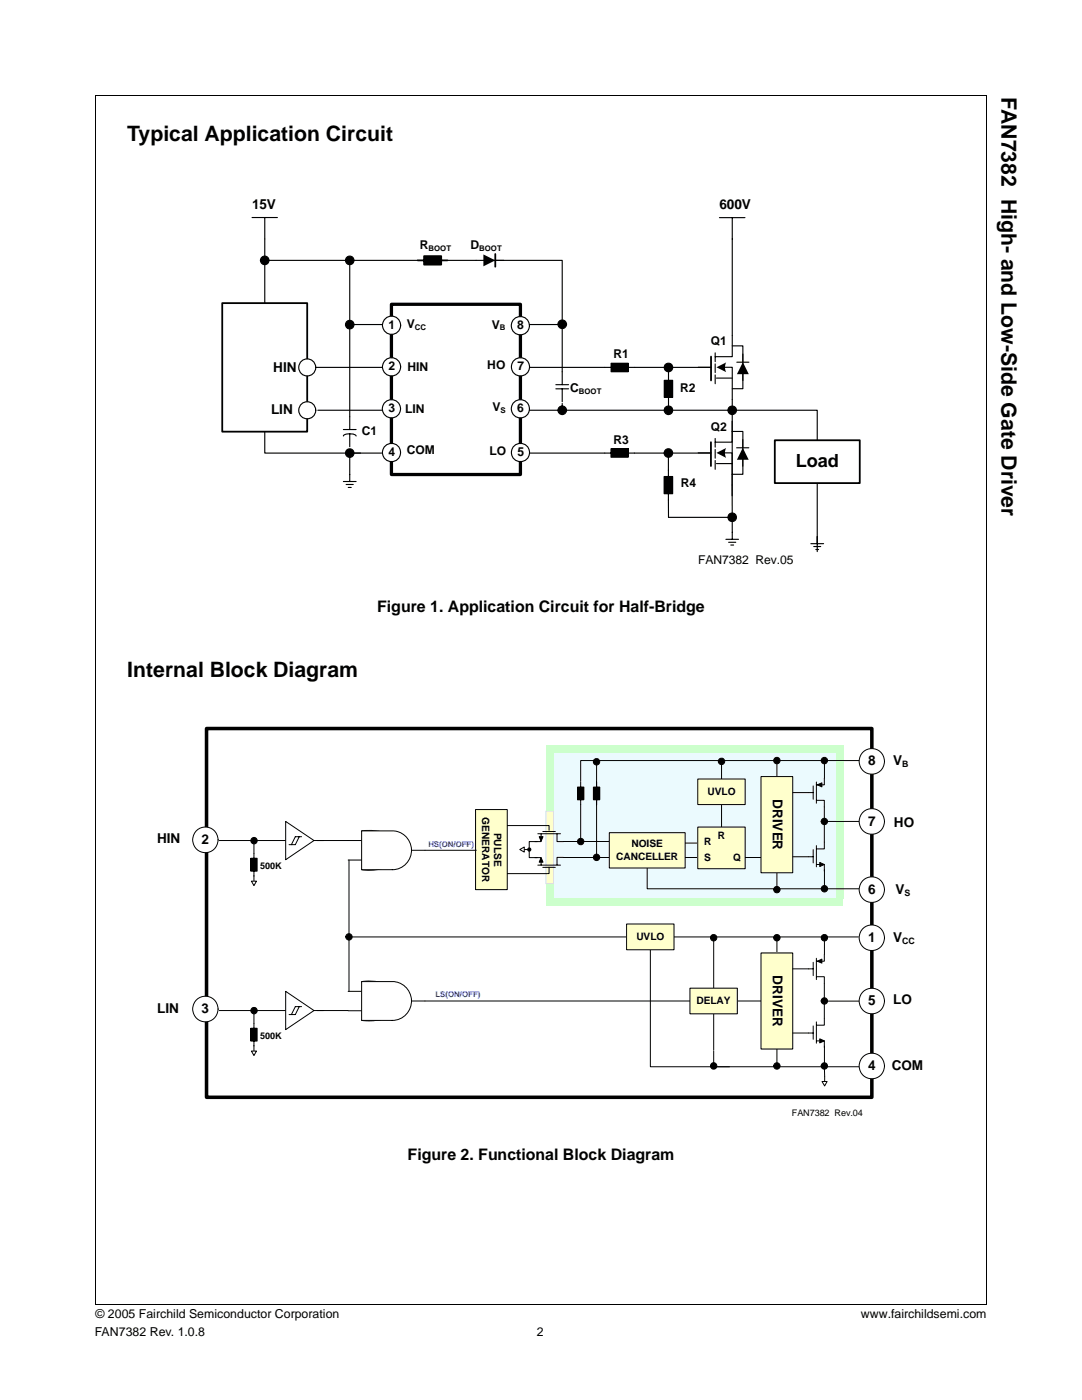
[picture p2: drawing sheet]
<svg xmlns="http://www.w3.org/2000/svg" width="216mm" height="279mm" viewBox="0 0 216 279" stroke-linecap="round" stroke-linejoin="round" font-family="sans-serif">
<path d="M19 19v241.3M19 19.1h177.9M196.8 19.1v241.3M19 260.3h177.8" fill="none" stroke="#000" stroke-width=".2"/>
<g fill="#fff">
<path d="M43.6 38.9h128.7v74.7h-128.7z"/>
<path d="M44.3 60.5h17v25.6h-17z"/>
</g>
<path d="M83.4 52h1.2M84.6 51.1h3.4v1.7h-3.4zM88 52h1.3M98.8 50.7v2.5M44.3 60.5h17v25.6h-17zM141.9 71.2v4.7" fill="none" stroke="#000" stroke-width=".36"/>
<g fill="none" stroke="#000" stroke-width=".23">
<path d="M50.3 43.4h5.1M52.8 52h30.6M52.8 43.4v4.3M89.3 52h7.5M96.7 52h15.5v24.8M98.8 52h1.7M103.9 73.3h18M110.9 76.8h2.6M110.9 77.6h2.6M112.2 77.6v2.6M121.9 72.5h3.4v1.7h-3.4zM125.3 73.3h16.6"/>
<path d="M132.5 75.9h1.7v3.4h-1.7zM133.4 73.3v2.6M133.4 79.3v2.6M139.3 73.3h2.6M142.7 70.4v1.8M142.7 72.6v1.8M142.7 74.8v1.8M143 75.5h3.1M144.4 73.3h1.7v6.4M146.1 67v4.2h-3.4M146.1 69h2.1v8.6h-2.1M147 72.3h2.4"/>
<path d="M148.2 70.7v1.6M148.2 74.4v1.5M63.4 81.9h12.8M68.5 96.1h2.6M69.1 96.7h1.4M69.5 97.3h.6M71.9 90.4h-2.1v5.7M111.5 81.4a.86 .86 0 0 1 1.3-.1 .86 .86 0 0 1-.1 1.3 .85 .85 0 0 1-1.1-.1 .85 .85 0 0 1-.1-1.1zM112.2 80.5v1.4"/>
<circle cx="52.8" cy="52" r=".86"/>
<circle cx="112.2" cy="64.7" r=".84"/>
<circle cx="133.4" cy="73.3" r=".85"/>
<circle cx="133.4" cy="81.9" r=".84"/>
</g>
<g fill="#000">
<path d="M96.5 50.8l2.3 1.2-2.3 1.1zM148.2 72.3l1.2 2.4h-2.4z"/>
<path d="M143 73.3l1.9-1a2.05 2.05 0 0 0 0 2z" fill-rule="evenodd"/>
<path d="M111.5 81.4a.86 .86 0 0 1 1.3-.1 .86 .86 0 0 1-.1 1.3 .85 .85 0 0 1-1.1-.1 .85 .85 0 0 1-.1-1.1z" fill-rule="evenodd"/>
<circle cx="52.8" cy="52" r=".86"/>
<circle cx="112.2" cy="64.7" r=".84"/>
<circle cx="133.4" cy="73.3" r=".85"/>
<circle cx="133.4" cy="81.9" r=".84"/>
</g>
<path d="M84.6 51.1h3.4v1.7h-3.4zM121.9 72.5h3.4v1.7h-3.4zM132.5 75.9h1.7v3.4h-1.7z" fill="#000"/>
<path d="M78.1 60.7h25.7v34h-25.7z" fill="#fff"/>
<path d="M78.1 60.7h25.7v34h-25.7z" fill="none" stroke="#000" stroke-width=".65"/>
<circle cx="78.1" cy="64.9" r="1.82" fill="#fff"/>
<circle cx="78.1" cy="64.9" r="1.82" fill="none" stroke="#000" stroke-width=".23"/>
<circle cx="78.1" cy="73.2" r="1.82" fill="#fff"/>
<circle cx="78.1" cy="73.2" r="1.82" fill="none" stroke="#000" stroke-width=".23"/>
<circle cx="103.8" cy="90.3" r="1.82" fill="#fff"/>
<circle cx="103.8" cy="90.3" r="1.82" fill="none" stroke="#000" stroke-width=".23"/>
<circle cx="103.8" cy="81.6" r="1.82" fill="#fff"/>
<circle cx="103.8" cy="81.6" r="1.82" fill="none" stroke="#000" stroke-width=".23"/>
<circle cx="103.8" cy="65" r="1.82" fill="#fff"/>
<circle cx="103.8" cy="65" r="1.82" fill="none" stroke="#000" stroke-width=".23"/>
<circle cx="78.1" cy="81.6" r="1.82" fill="#fff"/>
<circle cx="78.1" cy="81.6" r="1.82" fill="none" stroke="#000" stroke-width=".23"/>
<circle cx="78.1" cy="90.3" r="1.81" fill="#fff"/>
<circle cx="78.1" cy="90.3" r="1.81" fill="none" stroke="#000" stroke-width=".23"/>
<circle cx="103.8" cy="73.2" r="1.82" fill="#fff"/>
<g fill="none" stroke="#000" stroke-width=".23">
<path d="M52.8 47.7v12.8M143.6 43.4h5.1M146.1 43.4v23.6M105.6 64.8h6.6M146.1 79.7v19.3M105.6 81.9h40.5M120.7 90.4h1.2M121.9 89.6h3.4v1.6h-3.4zM125.3 90.4h16.6M132.5 95.1h1.7v3.4h-1.7zM133.4 90.4v4.7M133.4 98.5v4.8h12.7"/>
<path d="M139.3 90.4h2.6M142.7 87.5v1.7M142.7 89.7v1.7M142.7 91.9v1.8M143 92.5h3.1M144.4 90.4h1.7v17.2M146.1 84.1v4.1h-3.4M146.1 86.1h2.1v8.6h-2.1M147 89.4h2.4M148.2 87.7v1.7M148.2 91.5v1.5M144.8 107.6h2.6"/>
<path d="M145.4 108.2h1.4M145.8 108.8h.6"/>
<circle cx="103.8" cy="73.2" r="1.82"/>
<circle cx="133.4" cy="90.4" r=".85"/>
<circle cx="146.1" cy="81.9" r=".84"/>
<circle cx="146.1" cy="103.2" r=".85"/>
</g>
<path d="M121.9 89.6h3.4v1.6h-3.4zM132.5 95.1h1.7v3.4h-1.7z" fill="#000"/>
<g fill="#000">
<path d="M148.2 89.4l1.2 2.4h-2.4z"/>
<path d="M143 90.4l1.9-1a2.14 2.14 0 0 0 0 2z" fill-rule="evenodd"/>
<circle cx="133.4" cy="90.4" r=".85"/>
<circle cx="146.1" cy="81.9" r=".84"/>
<circle cx="146.1" cy="103.2" r=".85"/>
</g>
<path d="M141.9 88.2v4.8" fill="none" stroke="#000" stroke-width=".36"/>
<circle cx="61.3" cy="81.9" r="1.71" fill="#fff"/>
<g fill="none" stroke="#000" stroke-width=".23">
<path d="M146.1 81.9h17v28.2M161.8 108.5h2.5M162.4 109.1h1.4M162.8 109.7h.5M163.1 107.1v1.4"/>
<circle cx="69.8" cy="52" r=".85"/>
<circle cx="61.3" cy="81.9" r="1.71"/>
</g>
<circle cx="69.8" cy="52" r=".85" fill="#000"/>
<path d="M154.6 87.9h17v8.5h-17z" fill="#fff"/>
<path d="M154.6 87.9h17v8.5h-17z" fill="none" stroke="#000" stroke-width=".36"/>
<path d="M62.8 73.3h13.5" fill="none" stroke="#000" stroke-width=".23"/>
<circle cx="61.3" cy="73.3" r="1.71" fill="#fff"/>
<g fill="none" stroke="#000" stroke-width=".23">
<path d="M69.8 52v33.7M69.1 64.3a.86 .86 0 0 1 1.2-.2 .86 .86 0 0 1 .2 1.2 .86 .86 0 0 1-1.2 .2l-.1-.1a.88 .88 0 0 1-.1-1.1zM69.8 64.8h6.5M52.8 86.1v4.3h23.3M68.5 87a1.82 1.82 0 0 1 2.6 0M68.5 85.7h2.6M69.8 86.6v2.6M105.7 90.4h15"/>
<circle cx="61.3" cy="73.3" r="1.71"/>
<circle cx="69.8" cy="90.4" r=".85"/>
</g>
<g fill="#000">
<path d="M69.1 64.3a.86 .86 0 0 1 1.2-.2 .86 .86 0 0 1 .2 1.2 .86 .86 0 0 1-1.2 .2l-.1-.1a.88 .88 0 0 1-.1-1.1z" fill-rule="evenodd"/>
<circle cx="69.8" cy="90.4" r=".85"/>
</g>
<g fill="#fff">
<path d="M30.9 144.4h156.4v79.1h-156.4z"/>
<path d="M41.2 145.4h132.8v73.6h-132.8z"/>
</g>
<path d="M41.2 145.4h132.8v73.6h-132.8z" fill="none" stroke="#000" stroke-width=".7"/>
<path d="M109.6 148.8h57.3v32h-57.3z" fill="#ebfafe"/>
<path d="M108.9 161.8h1.5v14.6h-1.5z" fill="#ffc"/>
<path d="M108.9 161.8h1.5v14.6h-1.5z" fill="none" stroke="#ccf" stroke-width=".2"/>
<g fill="#cfc">
<path d="M108.9 176.4h1.5v4.4h-1.5z"/>
<path d="M108.9 150.2h1.5v11.6h-1.5z"/>
<path d="M110.5 179.3h57.8v1.5h-57.8z"/>
<path d="M166.8 150.2h1.5v29.1h-1.5z"/>
<path d="M108.9 148.8h59.4v1.4h-59.4z"/>
</g>
<path d="M115.2 157.1h1.3v2.5h-1.3zM118.4 157.1h1.3v2.5h-1.3z" fill="#000"/>
<path d="M115.2 157.1h1.3v2.5h-1.3zM115.9 156.1v1M115.9 159.6v1M118.4 157.1h1.3v2.5h-1.3zM119 152v19.1M144 152v13.1M172.1 151.8h-56.2v4.2M129.1 172.9v4.5h42.3M136.1 171.1h3.1M136.2 168.3h3M148.7 171.1h6.3" fill="none" stroke="#000" stroke-width=".2"/>
<path d="M139.2 155.5h9.5v5.1h-9.5z" fill="#ffc"/>
<g fill="none" stroke="#000" stroke-width=".2">
<path d="M139.2 155.5h9.5v5.1h-9.5zM155 151.8v25.7"/>
<circle cx="119" cy="152" r=".63"/>
<circle cx="144" cy="151.9" r=".63"/>
<circle cx="155" cy="151.8" r=".64"/>
<circle cx="155" cy="177.5" r=".63"/>
</g>
<g fill="#000">
<circle cx="119" cy="152" r=".63"/>
<circle cx="144" cy="151.9" r=".63"/>
<circle cx="155" cy="151.8" r=".64"/>
<circle cx="155" cy="177.5" r=".63"/>
</g>
<path d="M151.8 155h6.4v19.2h-6.4z" fill="#ffc"/>
<path d="M151.8 155h6.4v19.2h-6.4zM104.6 169.5h1M107.2 168h-1.6v3.2h1.6M112.4 167.9h9.8" fill="none" stroke="#000" stroke-width=".2"/>
<path d="M103.7 169.5l.9-.5v1.1z" fill="#fff"/>
<g fill="none" stroke="#000" stroke-width=".2">
<path d="M100.1 164.8h9.5v.9M103.7 169.5l.9-.5v1.1zM106.7 171.2h1.3v1.4M107.3 172.7h4.5M107.3 166.4h4.5M107.6 167h.8l-.4 .9zM108 171.2l.4 .9h-.8zM108 166.5v1.5h-1.3M108.3 173.1h2.5M108.3 165.9h2.5M109.6 173.1v1.2h-9.5M111.1 166.5v1.5h1.3"/>
<path d="M112.4 171.1h-1.3v1.5M112.4 171.1h9.8M115.3 167.6a.66 .66 0 0 1 1.1-.1 .66 .66 0 0 1-.3 1.1 .66 .66 0 0 1-.8-.8zM115.9 160.6v7.4M118.6 170.7a.64 .64 0 0 1 1 .2 .64 .64 0 0 1-.6 .8 .64 .64 0 0 1-.6-.8z"/>
<circle cx="105.6" cy="169.5" r=".32"/>
</g>
<g fill="#000">
<path d="M108 171.2l.4 .9h-.8zM107.6 167h.8l-.4 .9z"/>
<path d="M115.3 167.6a.66 .66 0 0 1 1.1-.1 .66 .66 0 0 1-.3 1.1 .66 .66 0 0 1-.8-.8z" fill-rule="evenodd"/>
<path d="M118.6 170.7a.64 .64 0 0 1 1 .2 .64 .64 0 0 1-.6 .8 .64 .64 0 0 1-.6-.8z" fill-rule="evenodd"/>
<circle cx="105.6" cy="169.5" r=".32"/>
</g>
<path d="M94.9 161.6h6.3v15.9h-6.3z" fill="#ffc"/>
<g fill="none" stroke="#000" stroke-width=".2">
<path d="M94.9 161.6h6.3v15.9h-6.3zM155 187v25.7M142.4 209.7v3.2h30.6"/>
<circle cx="155" cy="187.1" r=".63"/>
<circle cx="155" cy="212.7" r=".64"/>
<circle cx="164.5" cy="212.7" r=".64"/>
</g>
<g fill="#000">
<circle cx="155" cy="187.1" r=".63"/>
<circle cx="155" cy="212.7" r=".64"/>
<circle cx="164.5" cy="212.7" r=".64"/>
</g>
<circle cx="41" cy="201.4" r="2.55" fill="#fff"/>
<circle cx="41" cy="201.4" r="2.55" fill="none" stroke="#000" stroke-width=".2"/>
<circle cx="173.9" cy="187.1" r="2.54" fill="#fff"/>
<circle cx="173.9" cy="187.1" r="2.54" fill="none" stroke="#000" stroke-width=".2"/>
<circle cx="173.9" cy="212.7" r="2.54" fill="#fff"/>
<circle cx="173.9" cy="212.7" r="2.54" fill="none" stroke="#000" stroke-width=".2"/>
<circle cx="173.9" cy="151.9" r="2.55" fill="#fff"/>
<circle cx="173.9" cy="151.9" r="2.55" fill="none" stroke="#000" stroke-width=".2"/>
<circle cx="173.9" cy="177.5" r="2.54" fill="#fff"/>
<g fill="none" stroke="#000" stroke-width=".2">
<path d="M69.6 187h101.7M84.8 199.8h67"/>
<circle cx="173.9" cy="177.5" r="2.54"/>
</g>
<path d="M139.2 165.1h9.5v8.3h-9.5z" fill="#ffc"/>
<g fill="none" stroke="#000" stroke-width=".2">
<path d="M139.2 165.1h9.5v8.3h-9.5zM142.4 187.1v22.4"/>
<circle cx="142.4" cy="187.2" r=".64"/>
</g>
<circle cx="142.4" cy="187.2" r=".64" fill="#000"/>
<path d="M151.8 190.2h6.4v19.2h-6.4z" fill="#ffc"/>
<g fill="none" stroke="#000" stroke-width=".2">
<path d="M151.8 190.2h6.4v19.2h-6.4z"/>
<circle cx="164.5" cy="187.1" r=".63"/>
</g>
<circle cx="164.5" cy="187.1" r=".63" fill="#000"/>
<path d="M137.7 197.2h9.4v5.1h-9.4z" fill="#ffc"/>
<g fill="none" stroke="#000" stroke-width=".2">
<path d="M158.2 158.2h4.1M162.3 156.8v2.7M162.9 159.7h1.6v1.4M162.9 156.1v4.2M163.1 156.6l.9-.4v.8zM164.5 155.3v1.3h-1.6M164.5 151.8v3.5M158.2 171h4.1M162.3 169.6v2.6M162.9 168.8v4.2M163 172.5h1.5v1.4M163.6 172.1l.9 .4-.9 .4z"/>
<path d="M164.5 168.1v1.3h-1.5M164.5 173.5v3.9M129.8 189.2v23.7h15.8M137.7 197.2h9.4v5.1h-9.4zM158.2 193.4h4.1M162.3 192v2.7M162.9 194.9h1.6v1.4M162.9 191.2v4.3M163.1 191.8l.9-.4v.8zM164.5 190.5v1.3h-1.6M164.5 187v3.5M158.2 206.2h4.1"/>
<path d="M162.3 204.7v2.7M162.9 203.9v4.3M163 207.7h1.5v1.3M163.6 207.3l.9 .4-.9 .4zM164.5 203.3v1.3h-1.5M164.5 208.7v3.9"/>
<circle cx="164.5" cy="151.8" r=".64"/>
<circle cx="164.5" cy="177.4" r=".63"/>
</g>
<g fill="#000">
<path d="M163.1 156.6l.9-.4v.8zM163.6 172.1l.9 .4-.9 .4zM163.1 191.8l.9-.4v.8zM163.6 207.3l.9 .4-.9 .4z"/>
<circle cx="164.5" cy="151.8" r=".64"/>
<circle cx="164.5" cy="177.4" r=".63"/>
</g>
<path d="M125 184.4h9.5v5.1h-9.5z" fill="#ffc"/>
<g fill="none" stroke="#000" stroke-width=".2">
<path d="M125 184.4h9.5v5.1h-9.5z"/>
<circle cx="142.4" cy="212.7" r=".63"/>
</g>
<circle cx="142.4" cy="212.7" r=".63" fill="#000"/>
<circle cx="41" cy="167.6" r="2.55" fill="#fff"/>
<circle cx="41" cy="167.6" r="2.55" fill="none" stroke="#000" stroke-width=".2"/>
<path d="M121.6 166.2h15.1v7h-15.1z" fill="#ffc"/>
<path d="M121.6 166.2h15.1v7h-15.1zM164.5 161.1v7M164.5 163.9h9.5M164.5 196.3v7M164.5 199.8h9.5" fill="none" stroke="#000" stroke-width=".2"/>
<circle cx="173.9" cy="199.8" r="2.54" fill="#fff"/>
<circle cx="173.9" cy="199.8" r="2.54" fill="none" stroke="#000" stroke-width=".2"/>
<circle cx="173.9" cy="163.9" r="2.55" fill="#fff"/>
<g fill="none" stroke="#000" stroke-width=".2">
<path d="M84.8 169.7h10.2M164.5 214.8v1"/>
<circle cx="164.5" cy="163.9" r=".64"/>
<circle cx="173.9" cy="163.9" r="2.55"/>
<circle cx="164.5" cy="199.8" r=".63"/>
</g>
<g fill="#000">
<circle cx="164.5" cy="163.9" r=".64"/>
<circle cx="164.5" cy="199.8" r=".63"/>
</g>
<path d="M164 215.8h1l-.5 .9z" fill="#fff"/>
<g fill="none" stroke="#000" stroke-width=".2">
<path d="M50 171.3h1.3v2.6h-1.3zM50.7 170.3v1M50.7 173.9v2M63.2 167.7h1.4M164 215.8h1l-.5 .9z"/>
<circle cx="69.6" cy="187" r=".64"/>
</g>
<circle cx="69.6" cy="187" r=".64" fill="#000"/>
<path d="M50 171.3h1.3v2.6h-1.3z" fill="#000"/>
<path d="M50.2 175.9h1l-.5 .8z" fill="#fff"/>
<g fill="none" stroke="#000" stroke-width=".2">
<path d="M50.2 175.9h1l-.5 .8zM50.7 167.7v2.6M69.5 197.8h7.6M77.1 199.8h7.7M69.5 201.7h7.6"/>
<circle cx="50.7" cy="167.8" r=".32"/>
<circle cx="50.7" cy="167.8" r=".64"/>
</g>
<g fill="#000">
<circle cx="50.7" cy="167.8" r=".32"/>
<circle cx="50.7" cy="167.8" r=".64"/>
</g>
<path d="M72.2 195.9a10.6 10.6 0 0 1 9.9 3.9 10.7 10.7 0 0 1-9.9 3.8 6.1 6.1 0 0 0 0-7.7z" fill-rule="evenodd" fill="#fff"/>
<path d="M72.2 195.9a10.6 10.6 0 0 1 9.9 3.9 10.7 10.7 0 0 1-9.9 3.8 6.1 6.1 0 0 0 0-7.7z" fill="none" stroke="#000" stroke-width=".2"/>
<path d="M72.2 195.9h6.5a3.9 3.9 0 0 1 3.4 4.1 3.9 3.9 0 0 1-3.8 3.6h-6.1z" fill-rule="evenodd" fill="#fff"/>
<path d="M69.5 167.7h7.6M69.5 171.6h7.6M77.1 169.7h7.7M72.2 195.9h6.5a3.9 3.9 0 0 1 3.4 4.1 3.9 3.9 0 0 1-3.8 3.6h-6.1z" fill="none" stroke="#000" stroke-width=".2"/>
<path d="M72.2 165.8a11.3 11.3 0 0 1 9.3 3.1l.6 .8a10.6 10.6 0 0 1-9.9 3.9 6.1 6.1 0 0 0 0-7.8z" fill-rule="evenodd" fill="#fff"/>
<path d="M72.2 165.8a11.3 11.3 0 0 1 9.3 3.1l.6 .8a10.6 10.6 0 0 1-9.9 3.9 6.1 6.1 0 0 0 0-7.8z" fill="none" stroke="#000" stroke-width=".2"/>
<path d="M72.2 165.8h6.3a3.9 3.9 0 0 1 3.6 4 3.9 3.9 0 0 1-3.8 3.8h-6.1z" fill-rule="evenodd" fill="#fff"/>
<path d="M43.8 167.7h25.7M69.6 171.6v26.2M72.2 165.8h6.3a3.9 3.9 0 0 1 3.6 4 3.9 3.9 0 0 1-3.8 3.8h-6.1z" fill="none" stroke="#000" stroke-width=".2"/>
<path d="M57 163.9l5.7 3.8-5.7 3.9z" fill="#fff"/>
<path d="M57 163.9l5.7 3.8-5.7 3.9zM59.7 167l-.8 1.6h-1.2M60.2 167h-1.3l-.8 1.6M50 205.2h1.3v2.6h-1.3zM50.7 204.3v.9M50.7 207.8v2M63.2 201.7h1.4" fill="none" stroke="#000" stroke-width=".2"/>
<path d="M50 205.2h1.3v2.6h-1.3z" fill="#000"/>
<path d="M50.2 209.8h1l-.5 .9z" fill="#fff"/>
<g fill="none" stroke="#000" stroke-width=".2">
<path d="M43.8 201.7h25.7M50.2 209.8h1l-.5 .9zM50.7 201.7v2.6"/>
<circle cx="50.7" cy="201.7" r=".32"/>
<circle cx="50.7" cy="201.7" r=".63"/>
</g>
<g fill="#000">
<circle cx="50.7" cy="201.7" r=".32"/>
<circle cx="50.7" cy="201.7" r=".63"/>
</g>
<path d="M57 197.8l5.7 3.9-5.7 3.8z" fill="#fff"/>
<path d="M57 197.8l5.7 3.9-5.7 3.8zM59.7 200.9l-.8 1.6h-1.2M60.2 200.9h-1.3l-.8 1.6M164.5 212.7v2.1" fill="none" stroke="#000" stroke-width=".2"/>
<g font-size="4.2">
<text x="199.9" y="19.4" transform="rotate(90 199.9 19.4)">FAN7382 High- and Low-Side Gate Driver</text>
<text x="25.4" y="28.2">Typical Application Circuit</text>
<text x="25.4" y="135.2">Internal Block Diagram</text>
</g>
<text font-size="3.6" x="158.8" y="93.2">Load</text>
<g font-size="3.2">
<text x="75.3" y="122.2">Figure 1. Application Circuit for Half-Bridge</text>
<text x="81.3" y="231.4">Figure 2. Functional Block Diagram</text>
</g>
<g font-size="2.7">
<text x="50.3" y="41.7">15V</text>
<text x="143.6" y="41.7">600V</text>
<text x="54.5" y="74.2">HIN</text>
<text x="54.1" y="82.7">LIN</text>
<text x="173.2" y="152.8">8</text>
<text x="178.2" y="152.8">V</text>
<text x="154.2" y="159.4" transform="rotate(90 154.2 159.4)">DRIVER</text>
<text x="173.2" y="164.8">7</text>
<text x="178.4" y="165.1">HO</text>
<text x="31.4" y="168.3">HIN</text>
<text x="40.2" y="168.4">2</text>
<text x="173.2" y="178.4">6</text>
<text x="178.7" y="178.4">V</text>
<text x="173.2" y="188">1</text>
<text x="178.2" y="188">V</text>
<text x="154.2" y="194.6" transform="rotate(90 154.2 194.6)">DRIVER</text>
<text x="31.4" y="202.2">LIN</text>
<text x="40.2" y="202.2">3</text>
<text x="173.2" y="200.6">5</text>
<text x="178.2" y="200.3">LO</text>
<text x="173.2" y="213.6">4</text>
<text x="177.9" y="213.6">COM</text>
</g>
<g font-size="2.5">
<text x="19" y="263">© 2005 Fairchild Semiconductor Corporation</text>
<text x="171.8" y="263">www.fairchildsemi.com</text>
<text x="18.9" y="266.7">FAN7382 Rev. 1.0.8</text>
<text x="107.1" y="266.7">2</text>
</g>
<g font-size="2.4">
<text x="83.8" y="49.7">R</text>
<text x="93.9" y="49.7">D</text>
<text x="77.5" y="65.6">1</text>
<text x="81.2" y="65.5">V</text>
<text x="98.2" y="65.6">V</text>
<text x="103.2" y="65.7">8</text>
<text x="122.4" y="71.5">R1</text>
<text x="141.9" y="68.9">Q1</text>
<text x="77.5" y="73.9">2</text>
<text x="81.3" y="74">HIN</text>
<text x="97.2" y="73.7">HO</text>
<text x="103.2" y="73.9">7</text>
<text x="77.5" y="82.3">3</text>
<text x="80.9" y="82.5">LIN</text>
<text x="98.3" y="82.1">V</text>
<text x="103.2" y="82.3">6</text>
<text x="113.8" y="78.3">C</text>
<text x="135.7" y="78.3">R2</text>
<text x="72.2" y="86.9">C1</text>
<text x="122.4" y="88.6">R3</text>
<text x="141.9" y="86">Q2</text>
<text x="77.5" y="91">4</text>
<text x="81.2" y="90.7">COM</text>
<text x="97.7" y="90.8">LO</text>
<text x="103.2" y="91">5</text>
<text x="135.8" y="97.1">R4</text>
<text x="139.3" y="112.5">FAN7382 Rev.05</text>
</g>
<g font-size="2">
<text x="141.2" y="158.6">UVLO</text>
<text x="96.2" y="163" transform="rotate(90 96.2 163)">GENERATOR</text>
<text x="98.6" y="166.2" transform="rotate(90 98.6 166.2)">PULSE</text>
<text x="143.3" y="167.3">R</text>
<text x="123" y="171.5">CANCELLER</text>
<text x="126" y="169.1">NOISE</text>
<text x="140.5" y="168.6">R</text>
<text x="140.5" y="171.7">S</text>
<text x="146.3" y="171.9">Q</text>
<text x="127" y="187.6">UVLO</text>
<text x="139" y="200.4">DELAY</text>
</g>
<g font-size="1.8">
<text x="180" y="153.1">B</text>
<text x="51.9" y="173.4">500K</text>
<text x="180.5" y="178.7">S</text>
<text x="180" y="188.3">CC</text>
<text x="51.9" y="207.3">500K</text>
<text x="158" y="222.7">FAN7382 Rev.04</text>
</g>
<g font-size="1.6">
<text x="85.5" y="50">BOOT</text>
<text x="95.6" y="50">BOOT</text>
<text x="82.8" y="65.8">CC</text>
<text x="99.8" y="65.9">B</text>
<text x="99.8" y="82.4">S</text>
<text x="115.5" y="78.7">BOOT</text>
</g>
<g font-size="1.6" fill="#00f">
<text x="85.5" y="169.1">HS(ON/OFF)</text>
<text x="86.9" y="199">LS(ON/OFF)</text>
</g>
</svg>
